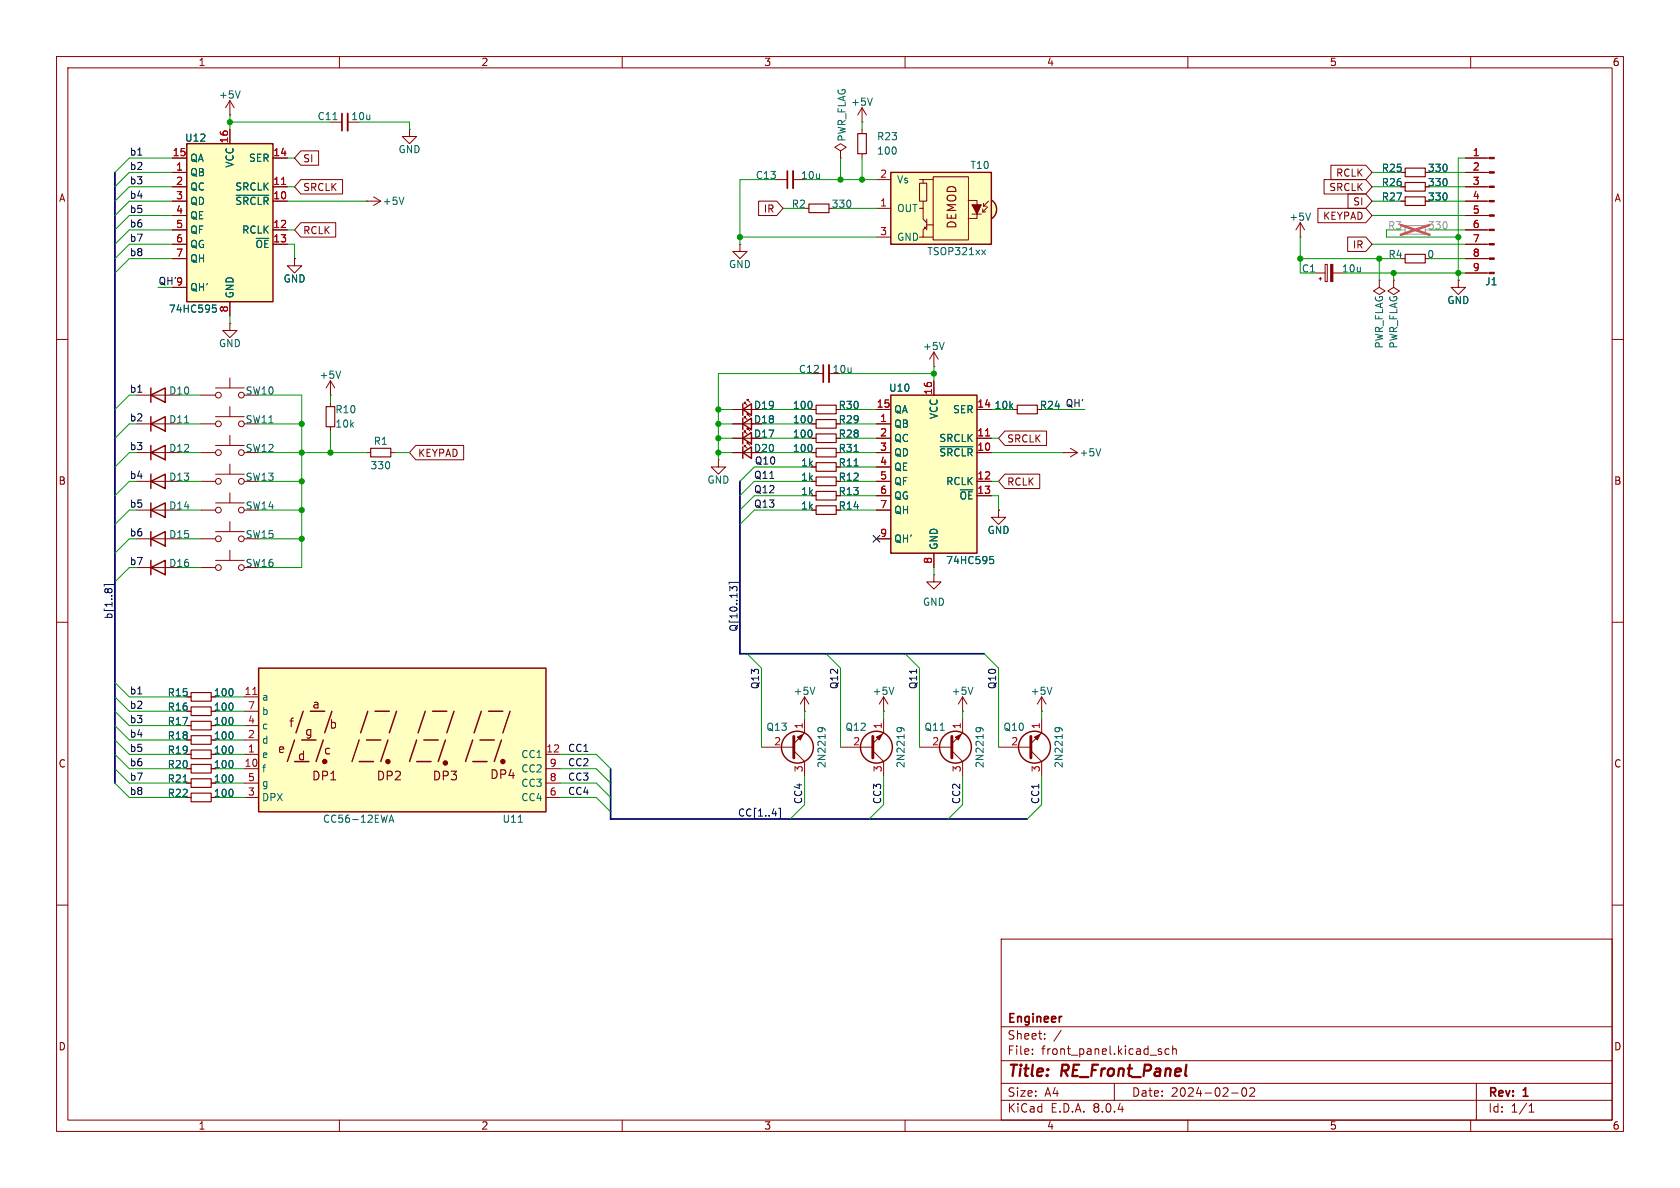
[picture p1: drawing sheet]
<svg xmlns="http://www.w3.org/2000/svg" width="297mm" height="210mm" viewBox="0 0 297 210" stroke-linecap="round" stroke-linejoin="round" font-family="sans-serif">
<g fill="none" stroke="#840000" stroke-width=".18">
<path d="M10 10h277v190h-277zM12 12h273v186h-273zM60 10v2M110 10v2M152.4 19.1l-.8 1.2M152.4 19.1v2.5M152.4 19.1l.8 1.2M160 10v2M210 10v2M260 10v2M152.4 21.6h.1M247.6 33h.8"/>
<path d="M247.6 30.5h.8M247.6 35.6h.8M259.1 33h4.2M259.1 30.5h4.2M259.1 35.6h4.2M259.1 38.1h4.2M259.1 27.9h4.2M10 60h2M40.6 57.2v1.2h1.3l-1.3 1.3-1.2-1.3h1.2M40.6 57.2h.1M52.1 45.7v1.3h1.2l-1.2 1.3-1.3-1.3h1.3M52.1 45.7h.1"/>
<path d="M243.8 49.5v1.3l1.1 .6-1.1 .7-1-.7 1-.6M243.8 49.5h.1M246.4 49.5v1.3l1 .6-1 .7-1-.7 1-.6M246.4 49.5h.1M247.6 45.7h.8M257.8 49.5v1.3h1.3l-1.3 1.3-1.3-1.3h1.3M257.8 49.5h.1M259.1 48.3h4.2M259.1 45.7h4.2M259.1 43.2h4.2M259.1 40.6h4.2M285 60h2"/>
<path d="M24.1 69.9h7.6M179.1 72.4h.7M189.2 79.2l1.3 .8M35.6 90.2h2.5M35.6 85.1h2.5M38.1 88.9h5.1M38.1 83.8h5.1M38.1 99.1h5.1M40.6 82v1.8M40.6 87.1v1.8M40.6 97.3v1.8M127 81.3v1.3h-1.3l1.3 1.2 1.3-1.2h-1.3"/>
<path d="M127 81.3h.1M188 80h.1M188 80h2.5M190.5 80l-1.3 .8M10 110h2M24.1 100.3h7.6M35.6 100.3h2.5M165.1 101.6v1.3h-1.3l1.3 1.2 1.3-1.2h-1.3M165.1 101.6h.1M285 110h2M33 135.9h.8M134.6 132.1h5.7"/>
<path d="M140.3 132.7l1.9 1.9v2.6M142.2 125.7h.1M142.2 127v2.5l-1.9 1.9M142.2 123.2l.8 1.3M142.2 123.2v2.5M142.2 123.2l-.7 1.3M148.6 132.1h5.7M154.3 132.7l1.9 1.9v2.6M156.2 125.7h.1M156.2 127v2.5l-1.9 1.9M156.2 123.2l.8 1.3M156.2 123.2v2.5"/>
<path d="M156.2 123.2l-.8 1.3M162.6 132.1h5.7M168.3 132.7l1.9 1.9v2.6M170.2 127v2.5l-1.9 1.9M170.2 125.7h.1M170.2 123.2v2.5M170.2 123.2l.7 1.3M170.2 123.2l-.8 1.3M176.5 132.1h5.7M182.2 132.7l1.9 1.9v2.6M184.1 125.7h.1M184.1 127v2.5l-1.9 1.9"/>
<path d="M184.1 123.2l.8 1.3M184.1 123.2v2.5M184.1 123.2l-.7 1.3M10 160h2M285 160h2M177 166h108v32h-108zM60 198v2M110 198v2M160 198v2M177 194.5h108M177 191.5h108M177 187.5h108"/>
<path d="M177 181.5h108M182.5 186.3v.1M182.5 185.5v.1M184.7 183.6v.1M184.7 182.8v.1M187.6 182.1l-1.3 2M197 191.5v3M205 185.9l.3 .1 .1 .2-.2 .2h-.3M205 185.4l.3 .1M206.7 185.5l-.5-.1-.2 .3v.4l.1 .2h.6M207.3 185.5l.2-.1 .4 .1 .1 .9M207.3 184.9v1.5"/>
<path d="M210 198v2M217.7 193.2h1.2M219.7 192.4l.2-.1a.81 .81 0 0 1 .6 .6 .81 .81 0 0 1-.3 .8l-.2 .1a.81 .81 0 0 1-.3-1.4zM221 192.4l.5-.1 .2 .1 .1 .3-.9 1.1h.9M260 198v2M261 191.5v6.5M270.3 196.6h.9M270.3 195.5l.4-.4v1.5"/>
<circle cx="38.6" cy="85.1" r=".51"/>
<circle cx="38.6" cy="90.2" r=".51"/>
<circle cx="42.7" cy="90.2" r=".51"/>
<circle cx="42.7" cy="85.1" r=".51"/>
<circle cx="38.6" cy="100.3" r=".51"/>
<circle cx="42.7" cy="100.3" r=".51"/>
</g>
<path d="M187.6 179.7h.1" fill="none" stroke="#840000" stroke-width=".3"/>
<g fill="none" stroke="#840000" stroke-width=".25">
<path d="M26.7 69.9l2.5-1.3v2.5zM26.7 68.6v2.5M26.7 99.1v2.5M26.7 100.3l2.5-1.2v2.5z"/>
<circle cx="141" cy="132.1" r="2.82"/>
<circle cx="154.9" cy="132.1" r="2.82"/>
<circle cx="168.9" cy="132.1" r="2.82"/>
<circle cx="182.9" cy="132.1" r="2.82"/>
</g>
<g fill="none" stroke="#006464" stroke-width=".18">
<path d="M154.2 17.3l-.4 1.3M194.6 79.3l-.4 1.3M144.1 121.5l-.5 1.3M144.7 129.2l-.1-.3 .1-.2a.84 .84 0 0 1 1.2 .3v.2M145.1 128.6l.3 .3-.1 .3M158 121.5l-.4 1.3M158.6 129.2v-.3l.1-.2a.84 .84 0 0 1 1.1 .3v.2M159.1 128.6l.3 .3-.1 .3M172 121.5l-.4 1.3M172.6 129.2l-.1-.3 .2-.2a.84 .84 0 0 1 1.1 .3v.2M173.1 128.6l.2 .3v.3M186 121.5l-.5 1.3"/>
<path d="M186.6 129.2l-.1-.3 .1-.2a.84 .84 0 0 1 1.2 .3v.2M187.1 128.6l.2 .3-.1 .3"/>
</g>
<path d="M248.4 32.3h3.6v1.5h-3.6zM248.4 29.7h3.6v1.5h-3.6zM248.4 34.8h3.6v1.5h-3.6zM248.4 45h3.6v1.5h-3.6zM179.8 71.6h3.6v1.6h-3.6zM33.8 135.1h3.5v1.6h-3.5z" fill="none" stroke="#840000" stroke-width=".2"/>
<path d="M248.4 39.9h3.6v1.5h-3.6z" fill="none" stroke="#a1a1a1" stroke-width=".2"/>
<path d="M247.6 40.6h.8" fill="none" stroke="#a1a1a1" stroke-width=".18"/>
<path d="M247.6 39.8l5.1 1.7M252.7 39.8l-5.1 1.7" fill="none" stroke="#e65255" stroke-width=".46"/>
<g fill="#840000" stroke="#840000" stroke-width=".18">
<path d="M263.3 48.1h.9v.3h-.9z"/>
<path d="M263.3 45.6h.9v.2h-.9z"/>
<path d="M263.3 43.1h.9v.2h-.9z"/>
<path d="M263.3 40.5h.9v.3h-.9z"/>
<path d="M263.3 38h.9v.2h-.9z"/>
<path d="M263.3 35.4h.9v.3h-.9z"/>
<path d="M263.3 32.9h.9v.2h-.9z"/>
<path d="M263.3 30.4h.9v.2h-.9z"/>
<path d="M263.3 27.8h.9v.3h-.9z"/>
<path d="M182.9 130.3l1-.5-.5 1z"/>
<path d="M141 130.3l1-.5-.5 1z"/>
<path d="M168.9 130.3l1-.5-.5 1z"/>
<path d="M154.9 130.3l1.1-.5-.6 1z"/>
</g>
<path d="M140.3 130.2v3.8M154.3 130.2v3.8M168.3 130.2v3.8M182.2 130.2v3.8" fill="none" stroke="#840000" stroke-width=".51"/>
<path d="M33 25.4h15.3v27.9h-15.3z" fill="#ffffc2"/>
<path d="M33 25.4h15.3v27.9h-15.3z" fill="none" stroke="#840000" stroke-width=".25"/>
<g fill="none" stroke="#840000" stroke-width=".18">
<path d="M30.5 30.5h2.5M30.5 35.6h2.5M30.5 33h2.5M30.5 27.9h2.5M30.5 38.1h2.5M40.6 22.9v2.5M48.3 35.6h2.5M48.3 33h2.5M48.3 27.9h2.5M30.5 40.6h2.5M30.5 43.2h2.5M30.5 45.7h2.5"/>
<path d="M30.5 50.8h2.5M40.6 53.3v2.6M48.3 40.6h2.5M48.3 43.2h2.5M232.4 48.3h1.9M233.2 49.3h.5M233.4 49v.5M234.3 46.7h.3v3.1h-.3zM235.6 48.3h1.9M33 128.3h.8M33 123.2h.8M33 130.8h.8"/>
<path d="M33 125.7h.8"/>
</g>
<path d="M41.7 34.5h5.8M37.6 53.9h.6M37.7 54.4h.3l.3 .2-.1 .5-.5 .1" fill="none" stroke="#006464" stroke-width=".18"/>
<path d="M49.8 32.6h.7" fill="none" stroke="#a90000" stroke-width=".18"/>
<path d="M235.3 46.7h.3v3.1h-.3z" fill="#840000" stroke="#840000" stroke-width=".18"/>
<path d="M33.8 127.5h3.5v1.5h-3.5zM33.8 122.4h3.5v1.6h-3.5zM33.8 130h3.5v1.6h-3.5zM33.8 125h3.5v1.5h-3.5z" fill="none" stroke="#840000" stroke-width=".2"/>
<path d="M175.4 35.4a1.97 1.97 0 0 1 0 3.2l-1.2-1.6z" fill="#ffffc2" stroke="#ffffc2" stroke-width=".18"/>
<path d="M157.5 30.5h17.8v12.7h-17.8z" fill="#ffffc2"/>
<path d="M157.5 30.5h17.8v12.7h-17.8zM175.4 35.4a1.97 1.97 0 0 1 0 3.2" fill="none" stroke="#840000" stroke-width=".25"/>
<g fill="none" stroke="#840000" stroke-width=".18">
<path d="M154.9 31.8h2.6M154.9 36.8h2.6M162.6 32.4h1.2v3.2h-1.2zM162.6 31.8h.6v.6M162.6 36.8h.6v1.9l.6 .7M163.2 31.8h1.8M163.2 35.6v1.2M163.8 39.8h1.2M163.8 38.7v1.9M165 31.2h6.2v11.2h-6.2zM171.2 35.4h1.5v3.2h-1.5M171.8 37.8h1.7"/>
<path d="M173.7 37.5h.5M173.7 37v.5M173.9 36.4h.5M173.9 35.9v.5M174.6 36.6l-.9 .9M174.8 35.6l-.9 .8M229.9 39.4l-.8 1.2M229.9 39.4v2.5M229.9 39.4l.7 1.2M154.9 41.9h2.6M163.2 41.9h1.8M163.4 40.1v.3h.3"/>
<path d="M163.8 40l-.6 .6v1.3h-.6M229.9 41.9h.1M176.5 90.2v1.2h-1.2l1.2 1.3 1.3-1.3h-1.3M176.5 90.2h.1"/>
</g>
<path d="M171.8 36.2h1.7l-.8 1.6z" fill="#840000" stroke="#840000" stroke-width=".18"/>
<path d="M231.7 37.7l-.4 1.2M173.6 44.2l.6 .8M174.2 44.2l-.6 .8" fill="none" stroke="#006464" stroke-width=".18"/>
<path d="M157.5 69.9h15.2v27.9h-15.2z" fill="#ffffc2"/>
<path d="M157.5 69.9h15.2v27.9h-15.2z" fill="none" stroke="#840000" stroke-width=".25"/>
<g fill="none" stroke="#840000" stroke-width=".18">
<path d="M143.5 74.9h.8M143.5 72.4h.8M143.5 66h2M146.6 66h2M154.9 74.9h2.6M154.9 77.5h2.6M154.9 72.4h2.6M165.1 67.3v2.6M172.7 77.5h2.6M172.7 72.4h2.6M143.5 80h.8M143.5 87.6h.8"/>
<path d="M143.5 90.2h.8M154.9 80h2.6M154.9 85.1h2.6M154.9 87.6h2.6M154.9 82.6h2.6M154.9 90.2h2.6M154.9 95.3h2.6M165.1 97.8v2.5M172.7 80h2.6M172.7 85.1h2.6M172.7 87.6h2.6M33 133.4h.8"/>
<path d="M33 138.4h.8M33 141h.8"/>
</g>
<path d="M151 79.8h.7M166.2 79h5.8M175 98.4h.6M175.1 98.9h.3l.3 .2-.1 .4-.5 .1M32.4 138.2h.7" fill="none" stroke="#006464" stroke-width=".18"/>
<path d="M174.2 77.1h.8" fill="none" stroke="#a90000" stroke-width=".18"/>
<path d="M144.3 74.2h3.5v1.5h-3.5zM144.3 71.6h3.5v1.6h-3.5zM144.3 79.2h3.5v1.6h-3.5zM144.3 89.4h3.5v1.5h-3.5zM144.3 86.9h3.5v1.5h-3.5zM33.8 132.6h3.5v1.5h-3.5zM33.8 137.7h3.5v1.5h-3.5zM33.8 140.2h3.5v1.5h-3.5z" fill="none" stroke="#840000" stroke-width=".2"/>
<path d="M146.6 64.5v3.1" fill="none" stroke="#840000" stroke-width=".33"/>
<path d="M145.5 64.5v3.1" fill="none" stroke="#840000" stroke-width=".3"/>
<path d="M45.7 118.1h50.8v25.4h-50.8z" fill="#ffffc2"/>
<g fill="none" stroke="#840000" stroke-width=".25">
<path d="M26.7 74.9l2.5-1.2v2.5zM26.7 73.7v2.5M26.7 78.7v2.6M131.3 72.4l1.5-1v2zM131.3 74.9l1.5-1v2zM131.3 77.5l1.5-1v2zM131.3 71.4v2M131.3 73.9v2M131.3 76.5v2M131.3 79v2M26.7 95.3l2.5-1.3v2.5zM26.7 85.1l2.5-1.3v2.6z"/>
<path d="M26.7 90.2l2.5-1.3v2.5zM26.7 80l2.5-1.3v2.6zM26.7 83.8v2.6M26.7 88.9v2.5M26.7 94v2.5M131.3 80l1.5-1v2zM45.7 118.1h50.8v25.4h-50.8zM52.1 130.8l-1.3 3.8M52.1 134.6h2.5M53.3 130.8h2.6M53.6 125.7l-1.3 3.8M54.9 125.7h2.5"/>
<path d="M57.1 130.8l-1.2 3.8M58.7 125.7l-1.3 3.8M63.5 134.6h2.5M63.5 130.8l-1.3 3.8M64.8 130.8h2.5M65 125.7l-1.2 3.8M66.3 125.7h2.5M68.6 130.8l-1.3 3.8M70.1 125.7l-1.3 3.8M73.7 134.6h2.5M73.7 130.8l-1.3 3.8M74.9 130.8h2.6"/>
<path d="M75.2 125.7l-1.3 3.8M76.5 125.7h2.5M78.7 130.8l-1.2 3.8M80.3 125.7l-1.3 3.8M83.6 134.6h2.5M83.6 130.8l-1.3 3.8M84.8 130.8h2.6M85.1 125.7l-1.3 3.8M86.4 125.7h2.5M88.6 130.8l-1.2 3.8M90.2 125.7l-1.3 3.8"/>
</g>
<g fill="#840000" stroke="#840000" stroke-width=".25">
<circle cx="57.4" cy="134.6" r=".36"/>
<circle cx="68.6" cy="134.6" r=".36"/>
<circle cx="78.7" cy="134.9" r=".36"/>
<circle cx="88.9" cy="134.6" r=".36"/>
</g>
<g fill="none" stroke="#840000" stroke-width=".18">
<path d="M40.6 17.8v2.5M40.6 17.8l-.7 1.3M40.6 17.8l.8 1.3M30.5 35.6h2.5M30.5 30.5h2.5M30.5 33h2.5M30.5 27.9h2.5M30.5 38.1h2.5M40.6 20.3h.1M40.6 22.9v2.5M48.3 35.6h2.5M48.3 33h2.5"/>
<path d="M48.3 27.9h2.5M53.2 39.4h6.2v2.5h-6.2l-1.1-1.3zM53.2 31.7h7.4v2.6h-7.4l-1.1-1.3zM53.2 26.7h3.1v2.5h-3.1l-1.1-1.3zM58.4 21.6h2.1M61.5 21.6h2M64.8 35.6h.1M64.8 35.6h2.5M66 34.8l1.3 .8M67.3 35.6l-1.3 .7M72.4 22.9v1.2h1.3l-1.3 1.3-1.3-1.3h1.3M72.4 22.9h.1"/>
<path d="M134.1 35.6h3.2l1.1 1.2-1.1 1.3h-3.2zM137.2 31.8h2M140.2 31.8h2M142.2 36.8h.8M148.6 26.7l1-.7-1-.6-1 .6 1 .7v1.2M148.6 27.9h.1M152.4 22.9v.7M152.4 27.2v.7M233 36.8h8.5l1.1 1.3-1.1 1.3h-8.5zM234.1 31.7h7.4l1.1 1.3-1.1 1.3h-7.4zM235.3 29.2h6.2l1.1 1.3-1.1 1.3h-6.2zM238.3 34.3h3.2l1.1 1.3-1.1 1.2h-3.2z"/>
<path d="M247.6 35.6h.8M247.6 30.5h.8M247.6 33h.8M259.1 35.6h3.8M259.1 30.5h3.8M259.1 33h3.8M259.1 27.9h3.8M259.1 38.1h3.8M30.5 40.6h2.5M30.5 43.2h2.5M30.5 45.7h2.5M30.5 50.8h2.5"/>
<path d="M40.6 53.3v2.6M48.3 40.6h2.5M48.3 43.2h2.5M52.1 45.7h.1M130.8 43.2v1.3h-1.3l1.3 1.2 1.3-1.2h-1.3M130.8 43.2h.1M238.2 41.9h3.3l1.1 1.3-1.1 1.3h-3.3zM257.8 49.5h.1M259.1 40.6h3.8M259.1 43.2h3.8M259.1 45.7h3.8M259.1 48.3h3.8"/>
<path d="M24.1 74.9h7.6M35.6 69.9h2.5M35.6 74.9h2.5M38.1 68.6h5.1M38.1 73.7h5.1M38.1 78.7h5.1M40.6 66.8v1.8M40.6 71.9v1.8M40.6 77v1.7M58.4 69.9h.1M58.4 67.3v2.6M58.4 71.1v.8"/>
<path d="M58.4 75.4v.8M58.4 67.3l.8 1.3M58.4 67.3l-.7 1.3M73.5 78.7h8.5v2.6h-8.5l-1.1-1.3zM129.5 77.5h3.6M129.5 72.4h3.6M129.5 74.9h3.6M131.6 79v-.3h.2h-.2l.5 .5M131.6 71.4v-.3h.2h-.2l.5 .5M131.6 73.9v-.2h.2h-.2l.5 .5M131.6 76.5v-.3h.2h-.2l.5 .5M132.1 78.5v-.3h.2h-.2l.5 .5"/>
<path d="M132.1 70.9v-.3h.2h-.2l.5 .5M132.1 73.4v-.2h.2h-.2l.5 .5M132.1 75.9v-.2h.2h-.2l.5 .5M143.5 77.5h.8M143.5 72.4h.8M143.5 74.9h.8M154.9 77.5h2.6M154.9 72.4h2.6M154.9 74.9h2.6M165.1 64.8h.1M165.1 62.2l.8 1.3M165.1 62.2v2.6"/>
<path d="M165.1 67.3v2.6M165.1 62.2l-.8 1.3M172.7 77.5h2.6M172.7 72.4h2.6M177.6 76.2h7.4v2.5h-7.4l-1.1-1.2zM179.1 72.4h.7M24.1 85.1h7.6M24.1 80h7.6M24.1 95.3h7.6M24.1 90.2h7.6M35.6 80h2.5M35.6 95.3h2.5"/>
<path d="M38.1 94h5.1M40.6 92.2v1.8M64.8 80h.7M69.1 80h.7M129.5 80h3.6M143.5 82.6h.8M143.5 85.1h.8M143.5 80h.8M143.5 90.2h.8M143.5 87.6h.8M154.9 82.6h2.6M154.9 85.1h2.6"/>
<path d="M154.9 80h2.6M154.9 95.3h2.6M154.9 90.2h2.6M154.9 87.6h2.6M165.1 97.8v2.5M172.7 85.1h2.6M172.7 80h2.6M172.7 87.6h2.6M176.5 90.2h.1M177.6 83.8h6.2v2.6h-6.2l-1.1-1.3zM33 133.4h.8M33 135.9h.8"/>
<path d="M33 123.2h.8M33 130.8h.8M33 128.3h.8M33 138.4h.8M33 125.7h.8M43.2 133.4h2.5M43.2 135.9h2.5M43.2 123.2h2.5M43.2 130.8h2.5M43.2 128.3h2.5M43.2 138.4h2.5M43.2 125.7h2.5"/>
<path d="M96.5 133.4h2.6M96.5 135.9h2.6M96.5 138.4h2.6M33 141h.8M43.2 141h2.5M96.5 141h2.6"/>
<circle cx="38.6" cy="74.9" r=".51"/>
<circle cx="38.6" cy="69.9" r=".51"/>
<circle cx="42.7" cy="69.9" r=".51"/>
<circle cx="42.7" cy="74.9" r=".51"/>
<circle cx="38.6" cy="80" r=".51"/>
<circle cx="38.6" cy="95.3" r=".51"/>
<circle cx="42.7" cy="80" r=".51"/>
<circle cx="42.7" cy="95.3" r=".51"/>
</g>
<path d="M49.8 32.6h.7M174.2 77.1h.8M44.7 122.8h.7" fill="none" stroke="#a90000" stroke-width=".18"/>
<g fill="none" stroke="#006464" stroke-width=".18">
<path d="M42.5 16.1l-.5 1.2M41.7 34.5h5.8M58.9 21.2h.7M71.4 34.9l-.4 1.2M37.6 53.9h.6M37.7 54.4h.3l.3 .2-.1 .5-.5 .1M32.6 74.7h.8M60.2 65.6l-.4 1.3M151 79.8h.7M166.2 79h5.8M166.9 60.5l-.4 1.3M151 82.4h.7"/>
<path d="M175 98.4h.6M175.1 98.9h.3l.3 .2-.1 .4-.5 .1M32.4 138.2h.7M68.8 145.4l.4-1.3 .4 1.3M68.9 145h.6M91.6 145.4h.8"/>
</g>
<path d="M143 36.1h3.6v1.5h-3.6zM151.6 23.6h1.6v3.6h-1.6zM57.7 71.9h1.5v3.5h-1.5zM65.5 79.2h3.6v1.6h-3.6zM144.3 76.7h3.5v1.5h-3.5zM144.3 81.8h3.5v1.5h-3.5zM144.3 84.3h3.5v1.6h-3.5z" fill="none" stroke="#840000" stroke-width=".2"/>
<path d="M61.5 20.1v3M140.2 30.2v3.1" fill="none" stroke="#840000" stroke-width=".33"/>
<path d="M60.5 20.1v3M139.2 30.2v3.1" fill="none" stroke="#840000" stroke-width=".3"/>
<path d="M154.3 94.6l1.2 1.3M155.5 94.6l-1.2 1.3M18.4 103.6v-.3h1.8v.3M18.6 104.2l.2-.1 .2 .1M19.1 104.2l.2-.1 .4 .1M128.9 103.3v-.3h1.8v.3M130.3 104.3v-.4l-.2-.2h-.5l-.1 .4-.5-.4v.8M137.7 142.9h.3v1.8h-.3" fill="none" stroke="#000084" stroke-width=".18"/>
<path d="M20.3 30.5v107.9M130.8 85.1v30.5h43.2M107.9 135.9v8.9h73.7" fill="none" stroke="#000084" stroke-width=".3"/>
<g fill="none" stroke="#009600" stroke-width=".18">
<path d="M30.5 33h-7.6l-2.6 2.6M30.5 35.6h-7.6l-2.6 2.5M30.5 38.1h-7.6l-2.6 2.5M30.5 27.9h-7.6l-2.6 2.6M30.5 30.5h-7.6l-2.6 2.5M40.6 20.3v2.6M40.6 21.6h17.8M50.8 33h1.3M50.8 35.6h14M50.8 27.9h1.3M63.5 21.6h8.9v1.3M137.2 31.8h-6.4v11.4"/>
<path d="M138.4 36.8h3.8M142.2 31.8h12.7M147.3 36.8h7.6M148.6 27.9v3.9M152.4 21.6v1.3M152.4 27.9v3.9M242.6 33h5M242.6 35.6h5M242.6 38.1h16.5M242.6 30.5h5M252.7 33h6.4M252.7 35.6h6.4"/>
<path d="M252.7 30.5h6.4M259.1 27.9h-1.3v21.6M30.5 40.6h-7.6l-2.6 2.6M30.5 43.2h-7.6l-2.6 2.5M30.5 45.7h-7.6l-2.6 2.6M40.6 55.9v1.3M50.8 43.2h1.3v2.5M50.8 40.6h1.3M130.8 41.9h24.1M229.9 41.9v6.4M229.9 45.7h17.7M237.5 48.3h21.6"/>
<path d="M242.6 43.2h16.5M243.8 45.7v3.8M245.1 40.6v1.3h12.7M246.4 48.3v1.2M252.7 40.6h6.4M252.7 45.7h6.4M22.9 69.9l-2.6 2.5M22.9 74.9l-2.6 2.6M31.7 74.9h3.9M31.7 69.9h3.9M45.7 74.9h7.6M45.7 69.9h7.6v30.4h-7.6"/>
<path d="M58.4 69.9v1.2M58.4 76.2v3.8M127 77.5h2.5M127 72.4h2.5M127 74.9h2.5M134.6 77.5h8.9M134.6 72.4h8.9M134.6 74.9h8.9M143.5 66h-16.5v15.3M148.6 77.5h6.3M148.6 72.4h6.3M148.6 74.9h6.3"/>
<path d="M148.6 66h16.5M165.1 64.8v2.5M175.3 77.5h1.2M175.3 72.4h3.8M184.1 72.4h7.7M22.9 85.1l-2.6 2.5M22.9 80l-2.6 2.6M22.9 90.2l-2.6 2.5M22.9 95.3l-2.6 2.5M31.7 80h3.9M31.7 85.1h3.9M31.7 90.2h3.9"/>
<path d="M31.7 95.3h3.9M45.7 80h19.1M45.7 85.1h7.6M45.7 90.2h7.6M45.7 95.3h7.6M69.8 80h2.6M127 80h2.5M134.6 80h8.9M143.5 82.6h-10.2l-2.5 2.5M143.5 85.1h-10.2l-2.5 2.5M143.5 90.2h-10.2l-2.5 2.5M143.5 87.6h-10.2l-2.5 2.6"/>
<path d="M148.6 82.6h6.3M148.6 80h6.3M148.6 85.1h6.3M148.6 90.2h6.3M148.6 87.6h6.3M175.3 80h12.7M175.3 85.1h1.2M175.3 87.6h1.2v2.6M22.9 100.3l-2.6 2.6M31.7 100.3h3.9M132.1 115.6l2.5 2.5v14M146 115.6l2.6 2.5v14"/>
<path d="M160 115.6l2.6 2.5v14M165.1 100.3v1.3M174 115.6l2.5 2.5v14M20.3 138.4l2.6 2.6h10.1M20.3 135.9l2.6 2.5h10.1M20.3 130.8l2.6 2.6h10.1M20.3 133.4l2.6 2.5h10.1M20.3 128.3l2.6 2.5h10.1M20.3 125.7l2.6 2.6h10.1M20.3 120.7l2.6 2.5h10.1M20.3 123.2l2.6 2.5h10.1M38.1 138.4h5.1"/>
<path d="M38.1 133.4h5.1M38.1 135.9h5.1M38.1 130.8h5.1M38.1 128.3h5.1M38.1 123.2h5.1M38.1 125.7h5.1M99.1 138.4h6.3l2.5 2.6M99.1 133.4h6.3l2.5 2.5M99.1 135.9h6.3l2.5 2.5M142.2 125.7v1.3M142.2 137.2v5l-2.5 2.6M156.2 125.7v1.3"/>
<path d="M156.2 137.2v5l-2.5 2.6M170.2 125.7v1.3M170.2 137.2v5l-2.6 2.6M184.1 125.7v1.3M184.1 137.2v5l-2.5 2.6M38.1 141h5.1M99.1 141h6.3l2.5 2.5"/>
</g>
<g fill="#009600" stroke="#009600" stroke-width=".18">
<circle cx="53.3" cy="74.9" r=".46"/>
<circle cx="53.3" cy="80" r=".46"/>
<circle cx="53.3" cy="85.1" r=".46"/>
<circle cx="58.4" cy="80" r=".46"/>
<circle cx="53.3" cy="95.3" r=".46"/>
<circle cx="53.3" cy="90.2" r=".46"/>
<circle cx="40.6" cy="21.6" r=".46"/>
<circle cx="127" cy="74.9" r=".46"/>
<circle cx="127" cy="72.4" r=".46"/>
<circle cx="130.8" cy="41.9" r=".46"/>
<circle cx="152.4" cy="31.8" r=".46"/>
<circle cx="148.6" cy="31.8" r=".46"/>
<circle cx="127" cy="80" r=".46"/>
<circle cx="127" cy="77.5" r=".46"/>
<circle cx="165.1" cy="66" r=".46"/>
<circle cx="257.8" cy="48.3" r=".46"/>
<circle cx="257.8" cy="41.9" r=".46"/>
<circle cx="246.4" cy="48.3" r=".46"/>
<circle cx="243.8" cy="45.7" r=".46"/>
<circle cx="229.9" cy="45.7" r=".46"/>
</g>
<g font-size="2.8" fill="#840000">
<text x="178" y="190.9">Title:</text>
<text x="187.7" y="190.9">RE_Front_Panel</text>
</g>
<g font-size="2.1" fill="#840000">
<text x="169.3" y="40.6" transform="rotate(-90 169.3 40.6)">DEMOD</text>
<text x="55.1" y="125.5">a</text>
<text x="51" y="128.8">f</text>
<text x="53.8" y="130.3">g</text>
<text x="58.1" y="129.1">b</text>
<text x="49" y="133.4">e</text>
<text x="52.5" y="134.7">d</text>
<text x="57.1" y="133.6">c</text>
<text x="86.5" y="138">DP4</text>
<text x="55" y="138.2">DP1</text>
<text x="66.5" y="138.2">DP2</text>
<text x="76.4" y="138.2">DP3</text>
<text x="178" y="184">Sheet:</text>
<text x="178" y="181.2">Engineer</text>
<text x="178" y="186.7">File:</text>
<text x="184.1" y="186.7">front_panel.kicad_sch</text>
<text x="178" y="196.9">KiCad</text>
<text x="178" y="194.1">Size:</text>
<text x="184.7" y="194.1">A4</text>
<text x="185.7" y="196.9">E.D.A.</text>
<text x="193.3" y="196.9">8.0.4</text>
<text x="200" y="194.1">Date:</text>
<text x="207" y="194.1">2024-02-02</text>
<text x="263" y="194.3">Rev:</text>
<text x="263" y="196.9">Id:</text>
<text x="267.1" y="196.9">1/1</text>
<text x="269.4" y="194.3">1</text>
</g>
<g font-size="1.8" fill="#840000">
<text x="35" y="11.9">1</text>
<text x="85" y="11.9">2</text>
<text x="135" y="11.9">3</text>
<text x="185" y="11.9">4</text>
<text x="235" y="11.9">5</text>
<text x="285" y="11.9">6</text>
<text x="53.5" y="28.9">SI</text>
<text x="10.3" y="35.9">A</text>
<text x="53.5" y="34">SRCLK</text>
<text x="234.9" y="34">SRCLK</text>
<text x="236.1" y="31.4">RCLK</text>
<text x="252.3" y="33.1">330</text>
<text x="252.3" y="30.6">330</text>
<text x="252.3" y="35.7">330</text>
<text x="285.3" y="35.9">A</text>
<text x="53.5" y="41.6">RCLK</text>
<text x="134.9" y="37.8">IR</text>
<text x="233.8" y="39.1">KEYPAD</text>
<text x="239.1" y="36.5">SI</text>
<text x="239.1" y="44.1">IR</text>
<text x="133.2" y="72.5">D19</text>
<text x="133.2" y="75">D18</text>
<text x="133.2" y="77.6">D17</text>
<text x="148.2" y="75">R29</text>
<text x="148.2" y="72.5">R30</text>
<text x="148.2" y="77.6">R28</text>
<text x="183.7" y="72.5">R24</text>
<text x="73.8" y="81">KEYPAD</text>
<text x="133.2" y="80.1">D20</text>
<text x="148.2" y="80.1">R31</text>
<text x="148.2" y="82.7">R11</text>
<text x="178" y="78.4">SRCLK</text>
<text x="10.3" y="85.9">B</text>
<text x="148.2" y="87.7">R13</text>
<text x="148.2" y="85.2">R12</text>
<text x="178" y="86">RCLK</text>
<text x="285.3" y="85.9">B</text>
<text x="148.2" y="90.3">R14</text>
<text x="37.7" y="123.3">100</text>
<text x="37.7" y="125.8">100</text>
<text x="37.7" y="128.4">100</text>
<text x="37.7" y="130.9">100</text>
<text x="10.3" y="135.9">C</text>
<text x="37.7" y="136">100</text>
<text x="37.7" y="133.5">100</text>
<text x="285.3" y="135.9">C</text>
<text x="37.7" y="141.1">100</text>
<text x="37.7" y="138.5">100</text>
<text x="10.3" y="185.9">D</text>
<text x="285.3" y="185.9">D</text>
<text x="35" y="199.9">1</text>
<text x="85" y="199.9">2</text>
<text x="135" y="199.9">3</text>
<text x="185" y="199.9">4</text>
<text x="235" y="199.9">5</text>
<text x="285" y="199.9">6</text>
</g>
<g font-size="1.8" fill="#006464">
<text x="38.6" y="17.6">+5V</text>
<text x="56" y="21.4">C11</text>
<text x="62" y="21.4">10u</text>
<text x="150.4" y="18.9">+5V</text>
<text x="32.6" y="25.2">U12</text>
<text x="33.5" y="28.8">QA</text>
<text x="41.5" y="29.7" transform="rotate(-90 41.5 29.7)">VCC</text>
<text x="43.9" y="28.8">SER</text>
<text x="70.4" y="27.3">GND</text>
<text x="149.7" y="25.1" transform="rotate(-90 149.7 25.1)">PWR_FLAG</text>
<text x="154.9" y="27.5">100</text>
<text x="154.9" y="25">R23</text>
<text x="33.5" y="31.3">QB</text>
<text x="33.5" y="33.9">QC</text>
<text x="41.5" y="33.9">SRCLK</text>
<text x="133.5" y="31.9">C13</text>
<text x="141.5" y="31.9">10u</text>
<text x="158.5" y="32.6">Vs</text>
<text x="171.5" y="30.1">T10</text>
<text x="244.2" y="33.1">R26</text>
<text x="244.2" y="30.6">R25</text>
<text x="244.2" y="35.7">R27</text>
<text x="33.5" y="36.4">QD</text>
<text x="33.5" y="39">QE</text>
<text x="33.5" y="41.5">QF</text>
<text x="41.5" y="36.4">~{SRCLR}</text>
<text x="42.7" y="41.5">RCLK</text>
<text x="67.6" y="36.4">+5V</text>
<text x="139.9" y="36.9">R2</text>
<text x="146.9" y="36.9">330</text>
<text x="158.5" y="37.7">OUT</text>
<text x="227.8" y="39.2">+5V</text>
<text x="33.5" y="44">QG</text>
<text x="33.5" y="46.6">QH</text>
<text x="45.1" y="44">~{OE}</text>
<text x="128.8" y="47.6">GND</text>
<text x="158.5" y="42.8">GND</text>
<text x="163.8" y="45.3">TSOP321xx</text>
<text x="245.4" y="45.8">R4</text>
<text x="252.2" y="45.8">0</text>
<text x="33.5" y="51.7">QH'</text>
<text x="41.5" y="52.8" transform="rotate(-90 41.5 52.8)">GND</text>
<text x="50" y="50.1">GND</text>
<text x="237.1" y="48.4">10u</text>
<text x="255.8" y="53.9">GND</text>
<text x="262.5" y="50.6">J1</text>
<text x="29.7" y="55.5">74HC595</text>
<text x="38.6" y="61.6">GND</text>
<text x="163.1" y="62.1">+5V</text>
<text x="244.7" y="61.7" transform="rotate(-90 244.7 61.7)">PWR_FLAG</text>
<text x="247.2" y="61.7" transform="rotate(-90 247.2 61.7)">PWR_FLAG</text>
<text x="29.8" y="70">D10</text>
<text x="43.3" y="70">SW10</text>
<text x="56.4" y="67.2">+5V</text>
<text x="141.1" y="66.1">C12</text>
<text x="147.1" y="66.1">10u</text>
<text x="157.1" y="69.4">U10</text>
<text x="29.8" y="75">D11</text>
<text x="43.3" y="75">SW11</text>
<text x="59.2" y="75.8">10k</text>
<text x="59.2" y="73.3">R10</text>
<text x="140.1" y="75">100</text>
<text x="140.1" y="72.5">100</text>
<text x="140.1" y="77.6">100</text>
<text x="158" y="75.8">QB</text>
<text x="158" y="73.3">QA</text>
<text x="166" y="74.2" transform="rotate(-90 166 74.2)">VCC</text>
<text x="168.4" y="73.3">SER</text>
<text x="175.7" y="72.5">10k</text>
<text x="29.8" y="80.1">D12</text>
<text x="43.3" y="80.1">SW12</text>
<text x="65.4" y="83.2">330</text>
<text x="66" y="78.8">R1</text>
<text x="140.1" y="80.1">100</text>
<text x="141.5" y="82.7">1k</text>
<text x="158" y="78.3">QC</text>
<text x="158" y="80.9">QD</text>
<text x="158" y="83.4">QE</text>
<text x="166" y="80.9">~{SRCLR}</text>
<text x="166" y="78.3">SRCLK</text>
<text x="190.7" y="80.9">+5V</text>
<text x="29.8" y="85.2">D13</text>
<text x="43.3" y="85.2">SW13</text>
<text x="125" y="85.7">GND</text>
<text x="141.5" y="87.7">1k</text>
<text x="141.5" y="85.2">1k</text>
<text x="158" y="86">QF</text>
<text x="158" y="88.5">QG</text>
<text x="167.2" y="86">RCLK</text>
<text x="169.5" y="88.5">~{OE}</text>
<text x="29.8" y="95.4">D15</text>
<text x="29.8" y="90.3">D14</text>
<text x="43.3" y="90.3">SW14</text>
<text x="43.3" y="95.4">SW15</text>
<text x="141.5" y="90.3">1k</text>
<text x="158" y="91">QH</text>
<text x="174.5" y="94.6">GND</text>
<text x="29.8" y="100.4">D16</text>
<text x="43.3" y="100.4">SW16</text>
<text x="158" y="96.1">QH'</text>
<text x="166" y="97.3" transform="rotate(-90 166 97.3)">GND</text>
<text x="167.2" y="99.9">74HC595</text>
<text x="163.1" y="107.3">GND</text>
<text x="29.5" y="123.3">R15</text>
<text x="29.5" y="125.8">R16</text>
<text x="46.2" y="124.1">a</text>
<text x="140.2" y="123">+5V</text>
<text x="154.2" y="123">+5V</text>
<text x="168.1" y="123">+5V</text>
<text x="182.1" y="123">+5V</text>
<text x="29.5" y="128.4">R17</text>
<text x="29.5" y="130.9">R18</text>
<text x="46.2" y="131.7">d</text>
<text x="46.2" y="129.1">c</text>
<text x="46.2" y="126.6">b</text>
<text x="135.4" y="129.4">Q13</text>
<text x="149.4" y="129.4">Q12</text>
<text x="163.3" y="129.4">Q11</text>
<text x="177.3" y="129.4">Q10</text>
<text x="29.5" y="136">R20</text>
<text x="29.5" y="133.5">R19</text>
<text x="46.2" y="134.2">e</text>
<text x="46.2" y="136.8">f</text>
<text x="92.1" y="134.2">CC1</text>
<text x="92.1" y="136.8">CC2</text>
<text x="146.2" y="135.9" transform="rotate(-90 146.2 135.9)">2N2219</text>
<text x="160.1" y="135.9" transform="rotate(-90 160.1 135.9)">2N2219</text>
<text x="174.1" y="135.9" transform="rotate(-90 174.1 135.9)">2N2219</text>
<text x="188.1" y="135.9" transform="rotate(-90 188.1 135.9)">2N2219</text>
<text x="29.5" y="141.1">R22</text>
<text x="29.5" y="138.5">R21</text>
<text x="46.2" y="141.8">DPX</text>
<text x="46.2" y="139.3">g</text>
<text x="92.1" y="141.8">CC4</text>
<text x="92.1" y="139.3">CC3</text>
<text x="57" y="145.6">CC56-12EWA</text>
<text x="88.7" y="145.6">U11</text>
</g>
<g font-size="1.8" fill="#0f0f0f">
<text x="22.9" y="27.6">b1</text>
<text x="22.9" y="32.7">b3</text>
<text x="22.9" y="35.2">b4</text>
<text x="22.9" y="30.1">b2</text>
<text x="22.9" y="37.8">b5</text>
<text x="22.9" y="40.3">b6</text>
<text x="22.9" y="45.4">b8</text>
<text x="22.9" y="42.8">b7</text>
<text x="188.3" y="72">QH'</text>
<text x="133.3" y="82.2">Q10</text>
<text x="133.2" y="87.3">Q12</text>
<text x="133.2" y="89.8">Q13</text>
<text x="133.2" y="84.7">Q11</text>
<text x="22.9" y="125.4">b2</text>
<text x="22.9" y="122.8">b1</text>
<text x="134.3" y="121.9" transform="rotate(-90 134.3 121.9)">Q13</text>
<text x="148.2" y="121.9" transform="rotate(-90 148.2 121.9)">Q12</text>
<text x="162.2" y="121.9" transform="rotate(-90 162.2 121.9)">Q11</text>
<text x="176.2" y="121.9" transform="rotate(-90 176.2 121.9)">Q10</text>
<text x="22.9" y="127.9">b3</text>
<text x="22.9" y="130.5">b4</text>
<text x="22.9" y="133">b5</text>
<text x="22.9" y="135.5">b6</text>
<text x="100.3" y="135.5">CC2</text>
<text x="100.3" y="133">CC1</text>
<text x="22.9" y="140.6">b8</text>
<text x="22.9" y="138.1">b7</text>
<text x="100.3" y="140.6">CC4</text>
<text x="100.3" y="138.1">CC3</text>
<text x="141.9" y="142.2" transform="rotate(-90 141.9 142.2)">CC4</text>
<text x="155.9" y="142.2" transform="rotate(-90 155.9 142.2)">CC3</text>
<text x="169.8" y="142.2" transform="rotate(-90 169.8 142.2)">CC2</text>
<text x="183.8" y="142.2" transform="rotate(-90 183.8 142.2)">CC1</text>
</g>
<g font-size="1.8" fill="#a90000">
<text x="30.4" y="27.7">15</text>
<text x="40.4" y="25.4" transform="rotate(-90 40.4 25.4)">16</text>
<text x="48.2" y="27.7">14</text>
<text x="260.3" y="27.7">1</text>
<text x="31" y="30.2">1</text>
<text x="31" y="32.8">2</text>
<text x="31" y="35.3">3</text>
<text x="48.2" y="35.3">10</text>
<text x="48.2" y="32.8">11</text>
<text x="155.5" y="31.5">2</text>
<text x="260.3" y="30.2">2</text>
<text x="260.3" y="32.8">3</text>
<text x="260.3" y="35.3">4</text>
<text x="31" y="37.8">4</text>
<text x="31" y="40.4">5</text>
<text x="48.2" y="40.4">12</text>
<text x="155.5" y="36.6">1</text>
<text x="155.5" y="41.7">3</text>
<text x="260.3" y="37.8">5</text>
<text x="260.3" y="40.4">6</text>
<text x="31" y="42.9">6</text>
<text x="31" y="45.5">7</text>
<text x="48.2" y="42.9">13</text>
<text x="260.3" y="42.9">7</text>
<text x="260.3" y="45.5">8</text>
<text x="31" y="50.5">9</text>
<text x="260.3" y="48">9</text>
<text x="40.4" y="55.3" transform="rotate(-90 40.4 55.3)">8</text>
<text x="164.8" y="69.9" transform="rotate(-90 164.8 69.9)">16</text>
<text x="154.9" y="72.1">15</text>
<text x="155.5" y="74.7">1</text>
<text x="155.5" y="77.2">2</text>
<text x="172.7" y="77.2">11</text>
<text x="172.7" y="72.1">14</text>
<text x="155.5" y="79.8">3</text>
<text x="155.5" y="82.3">4</text>
<text x="172.7" y="79.8">10</text>
<text x="155.5" y="84.8">5</text>
<text x="155.5" y="87.4">6</text>
<text x="155.5" y="89.9">7</text>
<text x="172.7" y="84.8">12</text>
<text x="172.7" y="87.4">13</text>
<text x="155.5" y="95">9</text>
<text x="164.8" y="99.8" transform="rotate(-90 164.8 99.8)">8</text>
<text x="43.1" y="122.9">11</text>
<text x="43.7" y="125.5">7</text>
<text x="43.7" y="130.6">2</text>
<text x="43.7" y="128">4</text>
<text x="136.8" y="131.8">2</text>
<text x="142" y="129" transform="rotate(-90 142 129)">1</text>
<text x="150.7" y="131.8">2</text>
<text x="156" y="129" transform="rotate(-90 156 129)">1</text>
<text x="164.7" y="131.8">2</text>
<text x="169.9" y="129" transform="rotate(-90 169.9 129)">1</text>
<text x="178.7" y="131.8">2</text>
<text x="183.9" y="129" transform="rotate(-90 183.9 129)">1</text>
<text x="43.1" y="135.6">10</text>
<text x="43.7" y="133.1">1</text>
<text x="96.5" y="133.1">12</text>
<text x="97.1" y="135.6">9</text>
<text x="142" y="136.6" transform="rotate(-90 142 136.6)">3</text>
<text x="156" y="136.6" transform="rotate(-90 156 136.6)">3</text>
<text x="169.9" y="136.6" transform="rotate(-90 169.9 136.6)">3</text>
<text x="183.9" y="136.6" transform="rotate(-90 183.9 136.6)">3</text>
<text x="43.7" y="140.7">3</text>
<text x="43.7" y="138.2">5</text>
<text x="97.1" y="140.7">6</text>
<text x="97.1" y="138.2">8</text>
</g>
<g font-size="1.8" fill="#009600">
<text x="245.3" y="40.7">R3</text>
<text x="27.9" y="50.5">QH'9</text>
<text x="230.1" y="48.4">C1</text>
<text x="22.9" y="69.5">b1</text>
<text x="22.9" y="74.6">b2</text>
<text x="22.9" y="79.7">b3</text>
<text x="22.9" y="84.7">b4</text>
<text x="22.9" y="89.8">b5</text>
<text x="22.9" y="94.9">b6</text>
<text x="22.9" y="100">b7</text>
</g>
<text font-size="1.8" fill="#989898" x="252.3" y="40.7">330</text>
<g font-size="1.8" fill="#000084">
<text x="20" y="109.5" transform="rotate(-90 20 109.5)">b[1..8]</text>
<text x="130.5" y="111.8" transform="rotate(-90 130.5 111.8)">Q[10..13]</text>
<text x="130.4" y="144.4">CC[1..4]</text>
</g>
</svg>
